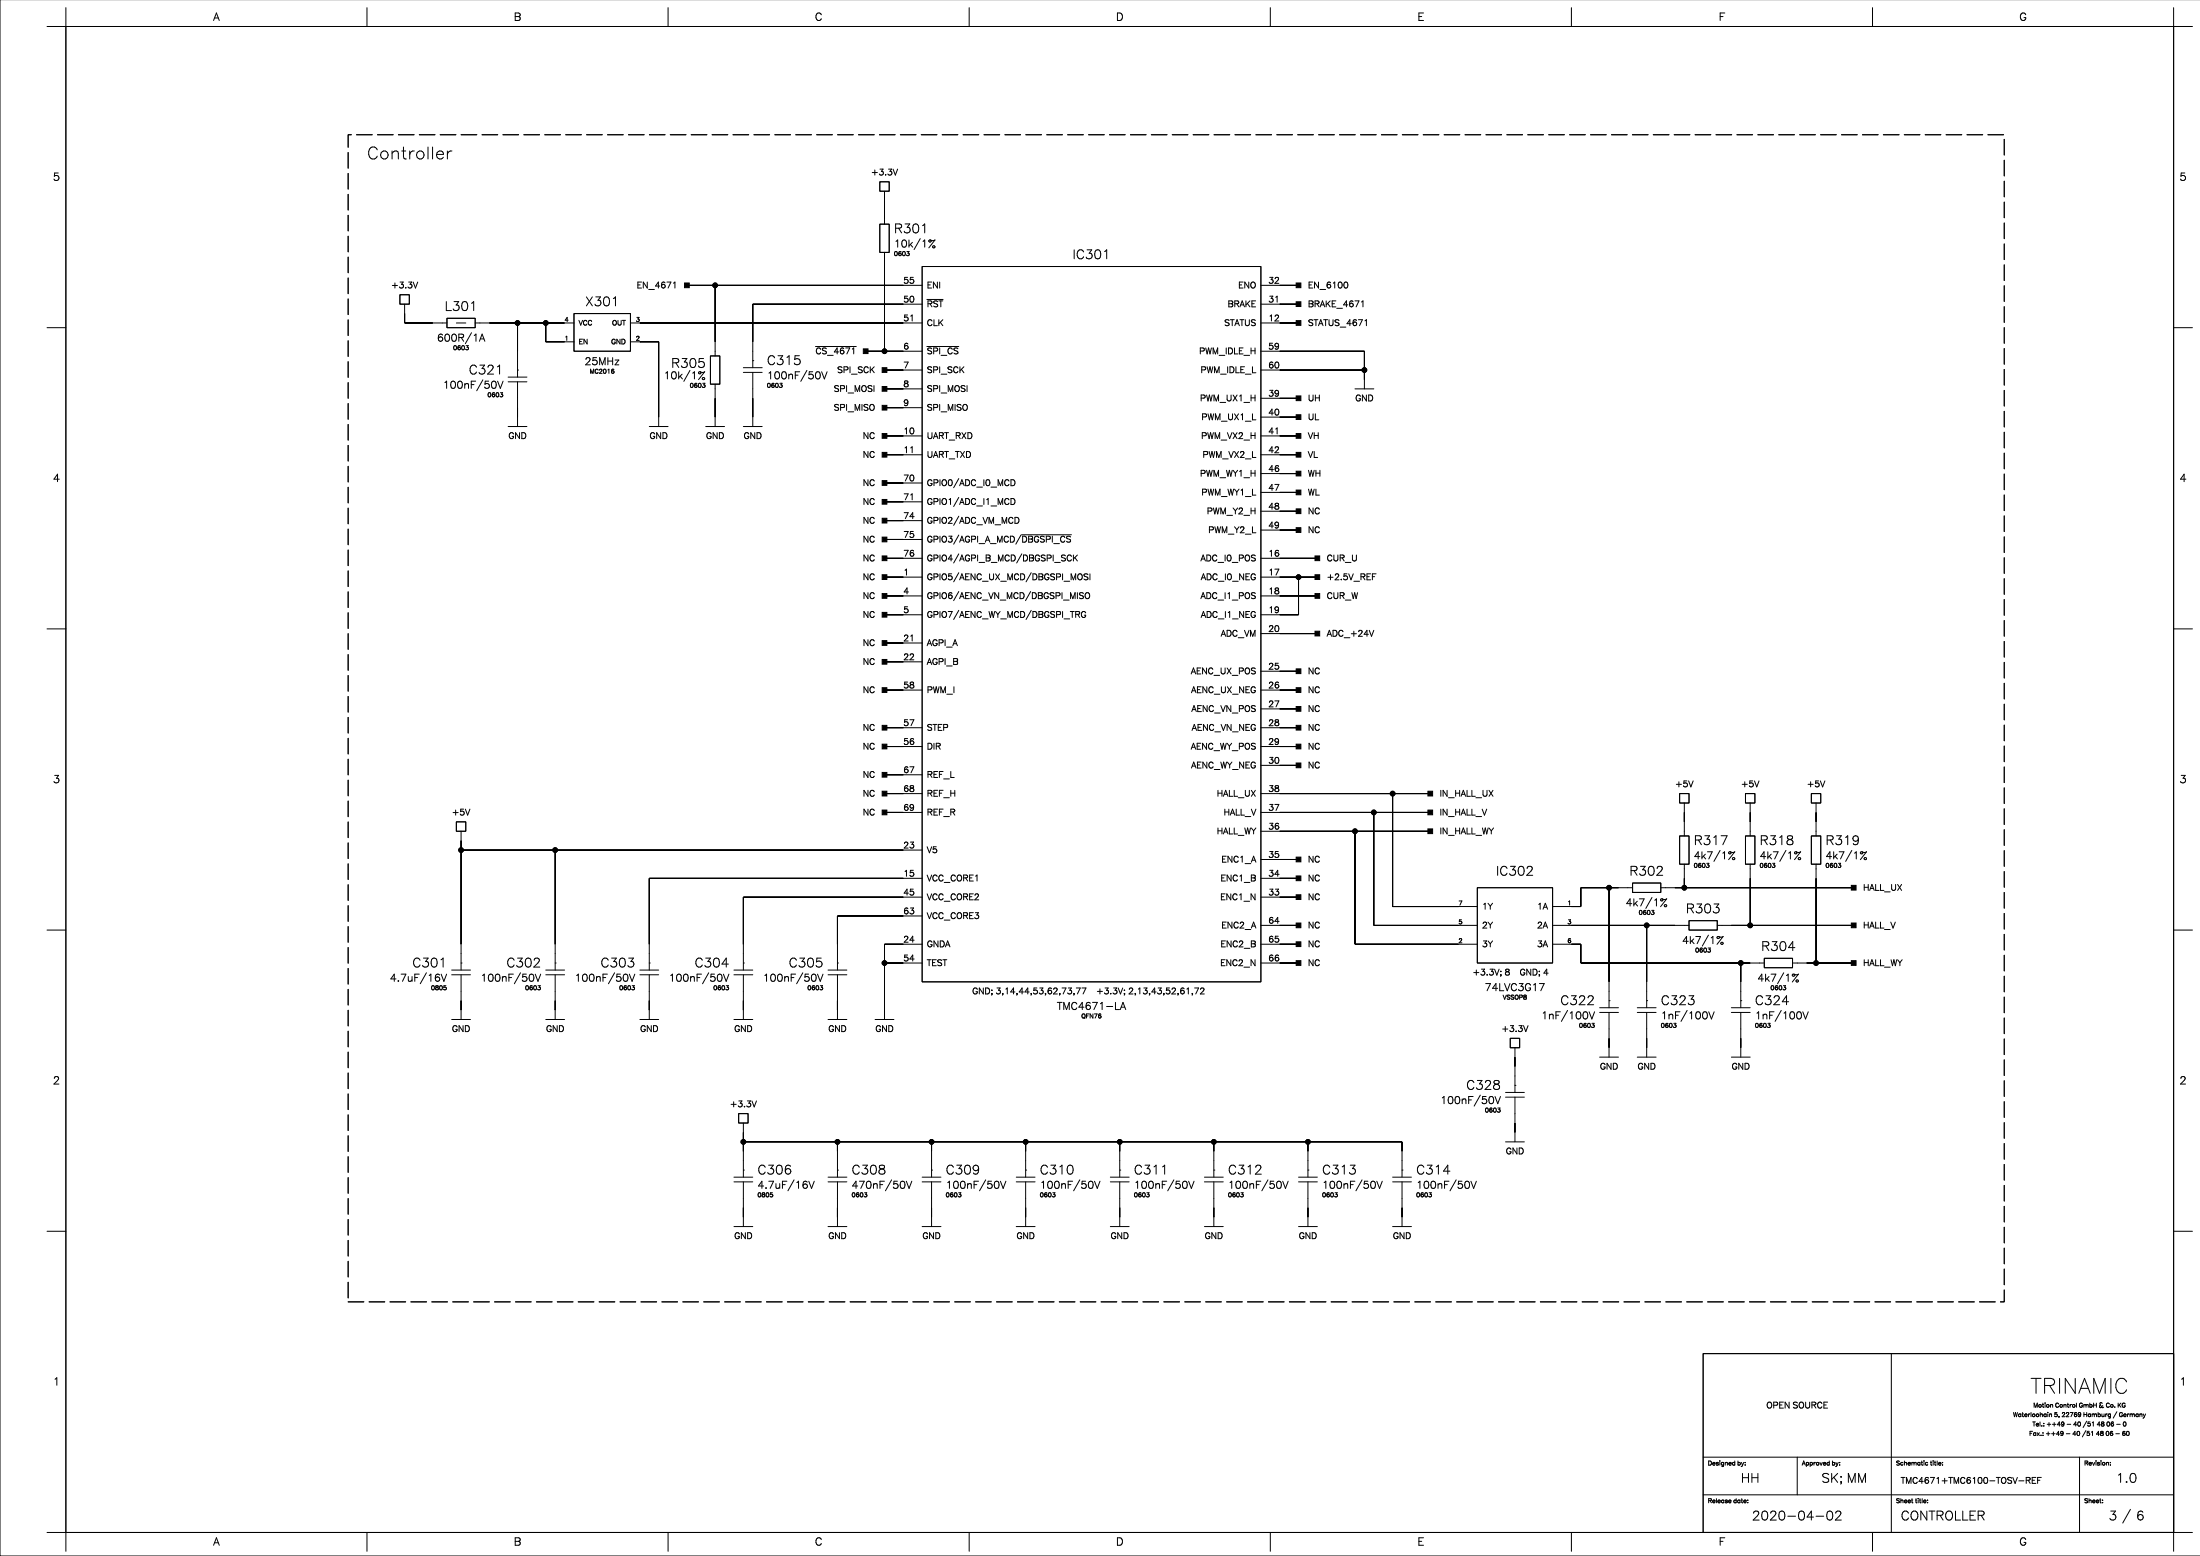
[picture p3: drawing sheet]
<svg xmlns="http://www.w3.org/2000/svg" width="594mm" height="420mm" viewBox="0 0 594 420" stroke-linecap="round" stroke-linejoin="round" font-family="sans-serif">
<g fill="none" stroke="#000" stroke-width=".27">
<path d="M0 -.1v419.9h593.8M17.8 7.1h568.8v406.4h-568.8zM17.8 2.1v5h-5.1M99 2.1v5M180.3 2.1v5M261.6 2.1v5M342.8 2.1v5M424.1 2.1v5M505.3 2.1v5M586.6 2.1v5h5.1M237.4 49.1h2.6v2.5h-2.6zM238.7 51.6v8.9"/>
<path d="M107.9 79.5h2.6v2.6h-2.6zM185.4 77h63.5M193 77v19M237.4 60.5h2.6v7.6h-2.6zM238.7 68.1v26.7M248.4 64.4l-1.7 2.9M248.9 71.9h91.4v193h-91.4zM340.3 77h10.1M12.7 88.4h5.1M109.2 82.1v5h11.4M120.6 85.9h7.6v2.5h-7.6zM123.2 87.1h2.5"/>
<path d="M127.2 89.8l-1.6 2.9M128.2 87.1h26.7M139.7 99.8h.1M139.7 87.1v14.6M147.3 87.1v5.1h7.6M154.9 84.6h15.2v10.2h-15.2zM170.1 87.1h78.8M170.1 92.2h7.7v22.9M186.2 99.9l-1.7 3M191.7 96h2.6v7.6h-2.6zM200.6 99.2h5.1M203.2 97.3h.1"/>
<path d="M217.8 99.9l-1.7 3M220.1 93.5h11M233.6 94.8h15.3M238.7 99.8h10.2M248.9 82.1h-45.7v17.1M250.1 93.5h8.7M250.1 80.8h4.4M340.3 99.8h27.9M340.3 87.1h10.1M340.3 82.1h10.1M340.3 94.8h27.9v10.1M586.6 88.4h5.1"/>
<path d="M130.3 102.5l-1.6 2.9M137.1 115.1h5.1M137.1 103h5.1M137.1 101.7h5.1M139.7 103v12.1M175.2 115.1h5.1M190.5 115.1h5M193 103.6v11.5M200.6 115.1h5.1M200.6 100.5h5.1M203.2 100.5v14.6M238.7 117.6h10.2"/>
<path d="M238.7 104.9h10.2M238.7 110h10.2M340.3 107.5h10.1M340.3 112.5h10.1M340.3 117.6h10.1M365.7 104.9h5.1M238.7 122.7h10.2M238.7 130.3h10.2M238.7 135.4h10.2M340.3 122.7h10.1M340.3 127.8h10.1M340.3 132.9h10.1"/>
<path d="M340.3 137.9h10.1M238.7 140.5h10.2M238.7 150.6h10.2M238.7 145.5h10.2M238.7 155.7h10.2M275.7 144.3h13.4M340.3 143h10.1M340.3 150.6h15.2M340.3 155.7h15.2M350.4 155.7v10.2h-10.1M12.7 169.7h5.1M238.7 173.5h10.2"/>
<path d="M238.7 160.8h10.2M238.7 165.9h10.2M238.7 178.6h10.2M340.3 160.8h15.2M340.3 170.9h15.2M586.6 169.7h5.1M238.7 186.2h10.2M238.7 196.3h10.2M340.3 186.2h10.1M340.3 181.1h10.1M340.3 196.3h10.1M340.3 191.3h10.1"/>
<path d="M238.7 209h10.2M238.7 214.1h10.2M238.7 219.2h10.2M238.7 201.4h10.2M340.3 214.1h45.7M340.3 219.2h45.7M340.3 201.4h10.1M340.3 206.5h10.1M370.8 219.2v30.5h27.9M375.8 214.1v30.5h22.9M453.3 214.1h2.5v2.6h-2.5zM454.6 216.7v8.8"/>
<path d="M471.1 214.1h2.5v2.6h-2.5zM472.3 216.7v8.8M488.8 214.1h2.6v2.6h-2.6zM490.1 216.7v8.8M123.2 221.7h2.5v2.6h-2.5zM124.4 224.3v37.4M124.4 229.3h124.5M149.8 229.3v32.4M248.9 237h-73.7v24.7M340.3 237h10.1M340.3 224.3h45.7M340.3 231.9h10.1"/>
<path d="M365.7 224.3v30.4h33M398.7 239.5h20.3v20.3h-20.3zM434.2 239.5v32.4M440.6 238.2h7.6v2.6h-7.6zM440.6 239.5h-14v5.1h-7.6M448.2 239.5h52.1M453.3 225.5h2.5v7.7h-2.5zM454.6 233.2v6.3M464.2 229.4l-1.7 3M471.1 225.5h2.5v7.7h-2.5zM472.3 233.2v16.5M482 229.4l-1.7 3"/>
<path d="M488.8 225.5h2.6v7.7h-2.6zM490.1 233.2v26.6M499.8 229.4l-1.7 3M12.7 250.9h5.1M124.4 259.8h.1M149.8 259.8h.1M175.2 259.8h.1M200.6 259.8h.1M226 259.8h.1M238.7 259.8h10.2M248.9 254.7h-10.2v20.4M248.9 247.1h-22.9v14.6"/>
<path d="M248.9 242h-48.3v19.7M340.3 259.8h10.1M340.3 254.7h10.1M340.3 249.7h10.1M340.3 242h10.1M419 254.7h7.6v5.1h49.5M419 249.7h36.8M444.4 249.7v22.2M445.8 242.1l-1.6 3M455.8 248.4h7.6v2.5h-7.6zM461.1 252.3l-1.7 3M463.4 249.7h36.9"/>
<path d="M469.8 259.8v12.1M476.1 258.6h7.7v2.5h-7.7zM483.8 259.8h16.5M586.6 250.9h5.1M115.1 262.5l-1.7 2.9M121.9 275.1h5.1M121.9 263h5.1M121.9 261.7h5.1M124.4 263v12.1M140.5 262.5l-1.7 2.9M147.3 275.1h5.1M147.3 263h5.1"/>
<path d="M147.3 261.7h5.1M149.8 263v12.1M165.9 262.5l-1.7 2.9M172.7 275.1h5.1M172.7 263h5.1M172.7 261.7h5.1M175.2 263v12.1M191.3 262.5l-1.7 2.9M198.1 275.1h5.1M198.1 263h5.1M198.1 261.7h5.1M200.6 263v12.1"/>
<path d="M216.7 262.5l-1.7 2.9M223.5 275.1h5M223.5 263h5M223.5 261.7h5M226 263v12.1M236.2 275.1h5M423 272.6l-1.6 3M431.7 273.2h5.1M431.7 271.9h5.1M434.2 270h.1M434.2 273.2v12M441.9 273.2h5"/>
<path d="M441.9 271.9h5M444.4 270h.1M444.4 273.2v12M455.3 272.6l-1.6 3M467.3 273.2h5M467.3 271.9h5M469.8 270h.1M469.8 273.2v12M480.7 272.6l-1.6 3M481.4 262.5l-1.7 2.9M399.5 295.5l-1.7 2.9M406.3 296h5.1"/>
<path d="M406.3 294.7h5.1M407.6 280.1h2.5v2.6h-2.5zM408.8 292.8h.1M408.8 282.7v12M408.8 296v12.1M431.7 285.2h5.1M441.9 285.2h5M467.3 285.2h5M198.1 318.9h5.1M198.1 317.6h5.1M199.3 300.5h2.6v2.5h-2.6zM200.6 315.7h.1"/>
<path d="M200.6 303v14.6M200.6 318.9v12M200.6 308.1h177.8v9.5M214.3 318.3l-1.7 3M223.5 318.9h5M223.5 317.6h5M226 315.7h.1M226 308.1v9.5M226 318.9v12M240.6 318.3l-1.6 3M248.9 318.9h5M248.9 317.6h5"/>
<path d="M251.4 315.7h.1M251.4 308.1v9.5M251.4 318.9v12M266 318.3l-1.6 3M274.3 318.9h5M274.3 317.6h5M276.8 315.7h.1M276.8 308.1v9.5M276.8 318.9v12M291.4 318.3l-1.7 3M299.7 318.9h5M299.7 317.6h5"/>
<path d="M302.2 315.7h.1M302.2 308.1v9.5M302.2 318.9v12M316.8 318.3l-1.7 3M325 318.9h5.1M325 317.6h5.1M327.6 315.7h.1M327.6 308.1v9.5M327.6 318.9v12M342.2 318.3l-1.7 3M350.4 318.9h5.1M350.4 317.6h5.1"/>
<path d="M353 315.7h.1M353 308.1v9.5M353 318.9v12M367.6 318.3l-1.7 3M375.8 318.9h5.1M375.8 317.6h5.1M378.4 315.7h.1M378.4 318.9v12M393 318.3l-1.7 3M406.3 308.1h5.1M12.7 332.2h5.1M198.1 330.9h5.1"/>
<path d="M223.5 330.9h5M248.9 330.9h5M274.3 330.9h5M299.7 330.9h5M325 330.9h5.1M350.4 330.9h5.1M375.8 330.9h5.1M586.6 332.2h5.1M459.6 365.2h127v48.3h-127zM510.4 365.2v48.3M459.6 393.1h127M485 393.1v10.2"/>
<path d="M561.2 393.1v20.4M562.9 386l-.9 1.7M563.2 383.4l-1 1.7M12.7 413.5h5.1v5M99 413.5v5M180.3 413.5v5M261.6 413.5v5M342.8 413.5v5M424.1 413.5v5M459.6 403.3h127M505.3 413.5v5M574.9 407.2l-2 3.7"/>
<path d="M591.7 413.5h-5.1v5"/>
<circle cx="193" cy="77" r=".63"/>
<circle cx="139.7" cy="87.1" r=".63"/>
<circle cx="147.3" cy="87.1" r=".63"/>
<circle cx="238.7" cy="94.8" r=".63"/>
<circle cx="368.2" cy="99.8" r=".63"/>
<circle cx="350.4" cy="155.7" r=".63"/>
<circle cx="370.8" cy="219.2" r=".63"/>
<circle cx="375.8" cy="214.1" r=".63"/>
<circle cx="124.4" cy="229.3" r=".63"/>
<circle cx="149.8" cy="229.3" r=".63"/>
<circle cx="365.7" cy="224.3" r=".63"/>
<circle cx="434.2" cy="239.5" r=".63"/>
<circle cx="454.6" cy="239.5" r=".63"/>
<circle cx="238.7" cy="259.8" r=".63"/>
<circle cx="444.4" cy="249.7" r=".63"/>
<circle cx="469.8" cy="259.8" r=".63"/>
<circle cx="472.3" cy="249.7" r=".63"/>
<circle cx="490.1" cy="259.8" r=".63"/>
<circle cx="200.6" cy="308.1" r=".63"/>
<circle cx="226" cy="308.1" r=".63"/>
<circle cx="251.4" cy="308.1" r=".63"/>
<circle cx="276.8" cy="308.1" r=".63"/>
<circle cx="302.2" cy="308.1" r=".63"/>
<circle cx="327.6" cy="308.1" r=".63"/>
<circle cx="353" cy="308.1" r=".63"/>
</g>
<g fill="#000" stroke="#000" stroke-width=".27">
<path d="M238.7 54.1v2.6z" fill-rule="evenodd"/>
<path d="M184.7 76.3h1.3v1.3h-1.3z" fill-rule="evenodd"/>
<path d="M193 77v15.2z" fill-rule="evenodd"/>
<path d="M185.4 77h7.6z" fill-rule="evenodd"/>
<path d="M238.7 71.9v22.9z" fill-rule="evenodd"/>
<path d="M193 77h50.8z" fill-rule="evenodd"/>
<path d="M349.8 76.3h1.3v1.3h-1.3z" fill-rule="evenodd"/>
<path d="M345.4 77h5z" fill-rule="evenodd"/>
<path d="M109.2 84.6v2.5z" fill-rule="evenodd"/>
<path d="M109.2 87.1h7.6z" fill-rule="evenodd"/>
<path d="M132.1 87.1h7.6z" fill-rule="evenodd"/>
<path d="M139.7 87.1v7.7z" fill-rule="evenodd"/>
<path d="M139.7 87.1h7.6z" fill-rule="evenodd"/>
<path d="M147.3 87.1v5.1z" fill-rule="evenodd"/>
<path d="M147.3 92.2h5.1z" fill-rule="evenodd"/>
<path d="M147.3 87.1h5.1z" fill-rule="evenodd"/>
<path d="M177.8 92.2v20.3z" fill-rule="evenodd"/>
<path d="M172.7 92.2h5.1z" fill-rule="evenodd"/>
<path d="M203.2 82.1v10.1z" fill-rule="evenodd"/>
<path d="M233 94.1h1.3v1.3h-1.3z" fill-rule="evenodd"/>
<path d="M233.6 94.8h5.1z" fill-rule="evenodd"/>
<path d="M238.7 99.8h5.1z" fill-rule="evenodd"/>
<path d="M172.7 87.1h71.1z" fill-rule="evenodd"/>
<path d="M203.2 82.1h40.6z" fill-rule="evenodd"/>
<path d="M238.7 94.8h5.1z" fill-rule="evenodd"/>
<path d="M349.8 86.5h1.3v1.3h-1.3z" fill-rule="evenodd"/>
<path d="M349.8 81.4h1.3v1.3h-1.3z" fill-rule="evenodd"/>
<path d="M345.4 87.1h5z" fill-rule="evenodd"/>
<path d="M345.4 82.1h5z" fill-rule="evenodd"/>
<path d="M368.2 99.8v2.6z" fill-rule="evenodd"/>
<path d="M368.2 94.8v5z" fill-rule="evenodd"/>
<path d="M345.4 94.8h22.8z" fill-rule="evenodd"/>
<path d="M345.4 99.8h22.8z" fill-rule="evenodd"/>
<path d="M139.7 110v2.5z" fill-rule="evenodd"/>
<path d="M193 107.5v5z" fill-rule="evenodd"/>
<path d="M203.2 107.5v5z" fill-rule="evenodd"/>
<path d="M238.1 99.2h1.2v1.3h-1.2z" fill-rule="evenodd"/>
<path d="M238.1 104.3h1.2v1.3h-1.2z" fill-rule="evenodd"/>
<path d="M238.1 109.4h1.2v1.2h-1.2z" fill-rule="evenodd"/>
<path d="M238.1 117h1.2v1.2h-1.2z" fill-rule="evenodd"/>
<path d="M238.7 104.9h5.1z" fill-rule="evenodd"/>
<path d="M238.7 110h5.1z" fill-rule="evenodd"/>
<path d="M238.7 117.6h5.1z" fill-rule="evenodd"/>
<path d="M349.8 106.8h1.3v1.3h-1.3z" fill-rule="evenodd"/>
<path d="M349.8 111.9h1.3v1.3h-1.3z" fill-rule="evenodd"/>
<path d="M349.8 117h1.3v1.2h-1.3z" fill-rule="evenodd"/>
<path d="M345.4 107.5h5z" fill-rule="evenodd"/>
<path d="M345.4 112.5h5z" fill-rule="evenodd"/>
<path d="M345.4 117.6h5z" fill-rule="evenodd"/>
<path d="M238.1 122.1h1.2v1.2h-1.2z" fill-rule="evenodd"/>
<path d="M238.1 129.7h1.2v1.2h-1.2z" fill-rule="evenodd"/>
<path d="M238.1 134.8h1.2v1.2h-1.2z" fill-rule="evenodd"/>
<path d="M238.7 122.7h5.1z" fill-rule="evenodd"/>
<path d="M238.7 130.3h5.1z" fill-rule="evenodd"/>
<path d="M238.7 135.4h5.1z" fill-rule="evenodd"/>
<path d="M349.8 122.1h1.3v1.2h-1.3z" fill-rule="evenodd"/>
<path d="M349.8 127.1h1.3v1.3h-1.3z" fill-rule="evenodd"/>
<path d="M349.8 132.2h1.3v1.3h-1.3z" fill-rule="evenodd"/>
<path d="M349.8 137.3h1.3v1.3h-1.3z" fill-rule="evenodd"/>
<path d="M345.4 122.7h5z" fill-rule="evenodd"/>
<path d="M345.4 127.8h5z" fill-rule="evenodd"/>
<path d="M345.4 132.9h5z" fill-rule="evenodd"/>
<path d="M345.4 137.9h5z" fill-rule="evenodd"/>
<path d="M238.1 139.8h1.2v1.3h-1.2z" fill-rule="evenodd"/>
<path d="M238.1 155.1h1.2v1.2h-1.2z" fill-rule="evenodd"/>
<path d="M238.1 150h1.2v1.3h-1.2z" fill-rule="evenodd"/>
<path d="M238.1 144.9h1.2v1.3h-1.2z" fill-rule="evenodd"/>
<path d="M238.7 140.5h5.1z" fill-rule="evenodd"/>
<path d="M238.7 155.7h5.1z" fill-rule="evenodd"/>
<path d="M238.7 150.6h5.1z" fill-rule="evenodd"/>
<path d="M238.7 145.5h5.1z" fill-rule="evenodd"/>
<path d="M349.8 142.4h1.3v1.2h-1.3z" fill-rule="evenodd"/>
<path d="M345.4 143h5z" fill-rule="evenodd"/>
<path d="M345.4 155.7h5z" fill-rule="evenodd"/>
<path d="M350.4 155.7v10.2z" fill-rule="evenodd"/>
<path d="M354.9 150h1.3v1.3h-1.3z" fill-rule="evenodd"/>
<path d="M354.9 155.1h1.3v1.2h-1.3z" fill-rule="evenodd"/>
<path d="M345.4 150.6h10.1z" fill-rule="evenodd"/>
<path d="M350.4 155.7h5.1z" fill-rule="evenodd"/>
<path d="M238.1 172.8h1.2v1.3h-1.2z" fill-rule="evenodd"/>
<path d="M238.1 165.2h1.2v1.3h-1.2z" fill-rule="evenodd"/>
<path d="M238.1 160.1h1.2v1.3h-1.2z" fill-rule="evenodd"/>
<path d="M238.1 177.9h1.2v1.3h-1.2z" fill-rule="evenodd"/>
<path d="M238.7 173.5h5.1z" fill-rule="evenodd"/>
<path d="M238.7 165.9h5.1z" fill-rule="evenodd"/>
<path d="M238.7 160.8h5.1z" fill-rule="evenodd"/>
<path d="M238.7 178.6h5.1z" fill-rule="evenodd"/>
<path d="M345.4 165.9h5z" fill-rule="evenodd"/>
<path d="M354.9 160.1h1.3v1.3h-1.3z" fill-rule="evenodd"/>
<path d="M354.9 170.3h1.3v1.3h-1.3z" fill-rule="evenodd"/>
<path d="M345.4 160.8h10.1z" fill-rule="evenodd"/>
<path d="M345.4 170.9h10.1z" fill-rule="evenodd"/>
<path d="M238.1 185.5h1.2v1.3h-1.2z" fill-rule="evenodd"/>
<path d="M238.1 195.7h1.2v1.3h-1.2z" fill-rule="evenodd"/>
<path d="M238.7 186.2h5.1z" fill-rule="evenodd"/>
<path d="M238.7 196.3h5.1z" fill-rule="evenodd"/>
<path d="M349.8 180.5h1.3v1.2h-1.3z" fill-rule="evenodd"/>
<path d="M349.8 190.6h1.3v1.3h-1.3z" fill-rule="evenodd"/>
<path d="M349.8 185.5h1.3v1.3h-1.3z" fill-rule="evenodd"/>
<path d="M349.8 195.7h1.3v1.3h-1.3z" fill-rule="evenodd"/>
<path d="M345.4 181.1h5z" fill-rule="evenodd"/>
<path d="M345.4 191.3h5z" fill-rule="evenodd"/>
<path d="M345.4 186.2h5z" fill-rule="evenodd"/>
<path d="M345.4 196.3h5z" fill-rule="evenodd"/>
<path d="M238.1 208.4h1.2v1.3h-1.2z" fill-rule="evenodd"/>
<path d="M238.1 213.5h1.2v1.2h-1.2z" fill-rule="evenodd"/>
<path d="M238.1 218.6h1.2v1.2h-1.2z" fill-rule="evenodd"/>
<path d="M238.1 200.8h1.2v1.3h-1.2z" fill-rule="evenodd"/>
<path d="M238.7 209h5.1z" fill-rule="evenodd"/>
<path d="M238.7 214.1h5.1z" fill-rule="evenodd"/>
<path d="M238.7 219.2h5.1z" fill-rule="evenodd"/>
<path d="M238.7 201.4h5.1z" fill-rule="evenodd"/>
<path d="M349.8 200.8h1.3v1.3h-1.3z" fill-rule="evenodd"/>
<path d="M349.8 205.9h1.3v1.2h-1.3z" fill-rule="evenodd"/>
<path d="M345.4 201.4h5z" fill-rule="evenodd"/>
<path d="M345.4 206.5h5z" fill-rule="evenodd"/>
<path d="M370.8 219.2v30.5z" fill-rule="evenodd"/>
<path d="M345.4 219.2h25.4z" fill-rule="evenodd"/>
<path d="M375.8 214.1v30.5z" fill-rule="evenodd"/>
<path d="M345.4 214.1h30.4z" fill-rule="evenodd"/>
<path d="M385.4 213.5h1.2v1.2h-1.2z" fill-rule="evenodd"/>
<path d="M385.4 218.6h1.2v1.2h-1.2z" fill-rule="evenodd"/>
<path d="M375.8 214.1h10.2z" fill-rule="evenodd"/>
<path d="M370.8 219.2h15.2z" fill-rule="evenodd"/>
<path d="M454.6 219.2v2.5z" fill-rule="evenodd"/>
<path d="M472.3 219.2v2.5z" fill-rule="evenodd"/>
<path d="M490.1 219.2v2.5z" fill-rule="evenodd"/>
<path d="M124.4 226.8v2.5z" fill-rule="evenodd"/>
<path d="M124.4 229.3v25.4z" fill-rule="evenodd"/>
<path d="M124.4 229.3h25.4z" fill-rule="evenodd"/>
<path d="M149.8 229.3v25.4z" fill-rule="evenodd"/>
<path d="M175.2 237v17.7z" fill-rule="evenodd"/>
<path d="M149.8 229.3h94z" fill-rule="evenodd"/>
<path d="M175.2 237h68.6z" fill-rule="evenodd"/>
<path d="M349.8 231.3h1.3v1.2h-1.3z" fill-rule="evenodd"/>
<path d="M349.8 236.3h1.3v1.3h-1.3z" fill-rule="evenodd"/>
<path d="M345.4 231.9h5z" fill-rule="evenodd"/>
<path d="M345.4 237h5z" fill-rule="evenodd"/>
<path d="M365.7 224.3v30.4z" fill-rule="evenodd"/>
<path d="M345.4 224.3h20.3z" fill-rule="evenodd"/>
<path d="M385.4 223.6h1.2v1.3h-1.2z" fill-rule="evenodd"/>
<path d="M365.7 224.3h20.3z" fill-rule="evenodd"/>
<path d="M426.6 239.5v5.1z" fill-rule="evenodd"/>
<path d="M426.6 239.5h7.6z" fill-rule="evenodd"/>
<path d="M434.2 239.5v25.4z" fill-rule="evenodd"/>
<path d="M434.2 239.5h2.6z" fill-rule="evenodd"/>
<path d="M452 239.5h2.6z" fill-rule="evenodd"/>
<path d="M454.6 237v2.5z" fill-rule="evenodd"/>
<path d="M472.3 237v12.7z" fill-rule="evenodd"/>
<path d="M490.1 237v22.8z" fill-rule="evenodd"/>
<path d="M454.6 239.5h45.7z" fill-rule="evenodd"/>
<path d="M200.6 242v12.7z" fill-rule="evenodd"/>
<path d="M226 247.1v7.6z" fill-rule="evenodd"/>
<path d="M238.7 254.7v5.1z" fill-rule="evenodd"/>
<path d="M238.7 259.8v12.7z" fill-rule="evenodd"/>
<path d="M238.7 259.8h5.1z" fill-rule="evenodd"/>
<path d="M238.7 254.7h5.1z" fill-rule="evenodd"/>
<path d="M226 247.1h17.8z" fill-rule="evenodd"/>
<path d="M200.6 242h43.2z" fill-rule="evenodd"/>
<path d="M349.8 254.1h1.3v1.3h-1.3z" fill-rule="evenodd"/>
<path d="M349.8 249h1.3v1.3h-1.3z" fill-rule="evenodd"/>
<path d="M349.8 241.4h1.3v1.3h-1.3z" fill-rule="evenodd"/>
<path d="M345.4 259.8h5z" fill-rule="evenodd"/>
<path d="M345.4 254.7h5z" fill-rule="evenodd"/>
<path d="M345.4 249.7h5z" fill-rule="evenodd"/>
<path d="M345.4 242h5z" fill-rule="evenodd"/>
<path d="M375.8 244.6h17.8z" fill-rule="evenodd"/>
<path d="M370.8 249.7h22.8z" fill-rule="evenodd"/>
<path d="M365.7 254.7h27.9z" fill-rule="evenodd"/>
<path d="M424.1 244.6h2.5z" fill-rule="evenodd"/>
<path d="M424.1 254.7h2.5z" fill-rule="evenodd"/>
<path d="M426.6 254.7v5.1z" fill-rule="evenodd"/>
<path d="M424.1 249.7h20.3z" fill-rule="evenodd"/>
<path d="M444.4 249.7v15.2z" fill-rule="evenodd"/>
<path d="M444.4 249.7h7.6z" fill-rule="evenodd"/>
<path d="M469.8 259.8v5.1z" fill-rule="evenodd"/>
<path d="M426.6 259.8h43.2z" fill-rule="evenodd"/>
<path d="M467.3 249.7h5z" fill-rule="evenodd"/>
<path d="M469.8 259.8h2.5z" fill-rule="evenodd"/>
<path d="M487.6 259.8h2.5z" fill-rule="evenodd"/>
<path d="M499.6 238.9h1.3v1.2h-1.3z" fill-rule="evenodd"/>
<path d="M499.6 249h1.3v1.3h-1.3z" fill-rule="evenodd"/>
<path d="M472.3 249.7h28z" fill-rule="evenodd"/>
<path d="M490.1 259.8h10.2z" fill-rule="evenodd"/>
<path d="M124.4 270v2.5z" fill-rule="evenodd"/>
<path d="M149.8 270v2.5z" fill-rule="evenodd"/>
<path d="M175.2 270v2.5z" fill-rule="evenodd"/>
<path d="M200.6 270v2.5z" fill-rule="evenodd"/>
<path d="M226 270v2.5z" fill-rule="evenodd"/>
<path d="M349.8 259.2h1.3v1.3h-1.3z" fill-rule="evenodd"/>
<path d="M499.6 259.2h1.3v1.3h-1.3z" fill-rule="evenodd"/>
<path d="M408.8 285.2v2.6z" fill-rule="evenodd"/>
<path d="M434.2 280.1v2.6z" fill-rule="evenodd"/>
<path d="M444.4 280.1v2.6z" fill-rule="evenodd"/>
<path d="M469.8 280.1v2.6z" fill-rule="evenodd"/>
<path d="M200.6 308.1v2.5z" fill-rule="evenodd"/>
<path d="M200.6 305.5v2.6z" fill-rule="evenodd"/>
<path d="M226 308.1v2.5z" fill-rule="evenodd"/>
<path d="M200.6 308.1h25.4z" fill-rule="evenodd"/>
<path d="M226 308.1h25.4z" fill-rule="evenodd"/>
<path d="M251.4 308.1v2.5z" fill-rule="evenodd"/>
<path d="M276.8 308.1v2.5z" fill-rule="evenodd"/>
<path d="M251.4 308.1h25.4z" fill-rule="evenodd"/>
<path d="M302.2 308.1v2.5z" fill-rule="evenodd"/>
<path d="M276.8 308.1h25.4z" fill-rule="evenodd"/>
<path d="M327.6 308.1v2.5z" fill-rule="evenodd"/>
<path d="M302.2 308.1h25.4z" fill-rule="evenodd"/>
<path d="M353 308.1v2.5z" fill-rule="evenodd"/>
<path d="M327.6 308.1h25.4z" fill-rule="evenodd"/>
<path d="M378.4 308.1v2.5z" fill-rule="evenodd"/>
<path d="M353 308.1h25.4z" fill-rule="evenodd"/>
<path d="M408.8 303v2.5z" fill-rule="evenodd"/>
<path d="M200.6 325.8v2.6z" fill-rule="evenodd"/>
<path d="M226 325.8v2.6z" fill-rule="evenodd"/>
<path d="M251.4 325.8v2.6z" fill-rule="evenodd"/>
<path d="M276.8 325.8v2.6z" fill-rule="evenodd"/>
<path d="M302.2 325.8v2.6z" fill-rule="evenodd"/>
<path d="M327.6 325.8v2.6z" fill-rule="evenodd"/>
<path d="M353 325.8v2.6z" fill-rule="evenodd"/>
<path d="M378.4 325.8v2.6z" fill-rule="evenodd"/>
<circle cx="193" cy="77" r=".63"/>
<circle cx="139.7" cy="87.1" r=".63"/>
<circle cx="147.3" cy="87.1" r=".63"/>
<circle cx="238.7" cy="94.8" r=".63"/>
<circle cx="368.2" cy="99.8" r=".63"/>
<circle cx="350.4" cy="155.7" r=".63"/>
<circle cx="370.8" cy="219.2" r=".63"/>
<circle cx="375.8" cy="214.1" r=".63"/>
<circle cx="124.4" cy="229.3" r=".63"/>
<circle cx="149.8" cy="229.3" r=".63"/>
<circle cx="365.7" cy="224.3" r=".63"/>
<circle cx="434.2" cy="239.5" r=".63"/>
<circle cx="454.6" cy="239.5" r=".63"/>
<circle cx="238.7" cy="259.8" r=".63"/>
<circle cx="444.4" cy="249.7" r=".63"/>
<circle cx="469.8" cy="259.8" r=".63"/>
<circle cx="472.3" cy="249.7" r=".63"/>
<circle cx="490.1" cy="259.8" r=".63"/>
<circle cx="200.6" cy="308.1" r=".63"/>
<circle cx="226" cy="308.1" r=".63"/>
<circle cx="251.4" cy="308.1" r=".63"/>
<circle cx="276.8" cy="308.1" r=".63"/>
<circle cx="302.2" cy="308.1" r=".63"/>
<circle cx="327.6" cy="308.1" r=".63"/>
<circle cx="353" cy="308.1" r=".63"/>
</g>
<path d="M94 36.4h446.9v314.8h-446.9z" fill="none" stroke="#000" stroke-width=".27" stroke-dasharray="4.2 1.4"/>
<g font-size="6">
<text x="547.9" y="374.9">T</text>
<text x="551" y="374.9">RI</text>
<text x="556.6" y="374.9">N</text>
<text x="560.8" y="374.9">AM</text>
<text x="568.9" y="374.9">I</text>
<text x="570.4" y="374.9">C</text>
</g>
<g font-size="4.9">
<text x="99" y="42">Cont</text>
<text x="110" y="42">rol</text>
<text x="116.1" y="42">l</text>
<text x="117.4" y="42">er</text>
</g>
<g font-size="3.5">
<text x="241.2" y="62.2">R301</text>
<text x="289.4" y="69.2">I</text>
<text x="290.4" y="69.2">C301</text>
<text x="120" y="83.1">L301</text>
<text x="157.9" y="81.9">X301</text>
<text x="126.5" y="100.3">C321</text>
<text x="181.1" y="98.5">R305</text>
<text x="207" y="97.7">C31</text>
<text x="214" y="97.7">5</text>
<text x="457.1" y="227.3">R31</text>
<text x="464.1" y="227.3">7</text>
<text x="474.9" y="227.3">R31</text>
<text x="481.9" y="227.3">8</text>
<text x="492.6" y="227.3">R31</text>
<text x="499.7" y="227.3">9</text>
<text x="403.7" y="235.5">I</text>
<text x="404.6" y="235.5">C302</text>
<text x="439.7" y="235.5">R302</text>
<text x="455" y="245.7">R303</text>
<text x="475.3" y="255.8">R304</text>
<text x="111.3" y="260.3">C301</text>
<text x="136.7" y="260.3">C302</text>
<text x="162.1" y="260.3">C303</text>
<text x="187.5" y="260.3">C304</text>
<text x="212.8" y="260.3">C305</text>
<text x="421.1" y="270.4">C322</text>
<text x="448.2" y="270.4">C323</text>
<text x="473.6" y="270.4">C324</text>
<text x="395.7" y="293.3">C328</text>
<text x="204.4" y="316.1">C306</text>
<text x="229.8" y="316.1">C308</text>
<text x="255.2" y="316.1">C309</text>
<text x="280.6" y="316.1">C31</text>
<text x="287.6" y="316.1">0</text>
<text x="306" y="316.1">C31</text>
<text x="313" y="316.1">1</text>
<text x="331.4" y="316.1">C31</text>
<text x="338.4" y="316.1">2</text>
<text x="356.8" y="316.1">C31</text>
<text x="363.8" y="316.1">3</text>
<text x="382.2" y="316.1">C31</text>
<text x="389.2" y="316.1">4</text>
<text x="469.8" y="399.3">H</text>
<text x="472.3" y="399.3">H</text>
<text x="491.6" y="399.3">SK; M</text>
<text x="501.1" y="399.3">M</text>
<text x="571" y="399.3">1</text>
<text x="573.3" y="399.3">.0</text>
<text x="472.8" y="409.5">2020-04</text>
<text x="489.6" y="409.5">-02</text>
<text x="513" y="409.5">CON</text>
<text x="520.5" y="409.5">T</text>
<text x="522.3" y="409.5">ROLLER</text>
<text x="569.1" y="409.5">3 / 6</text>
</g>
<g font-size="2.8">
<text x="57.5" y="5">A</text>
<text x="138.7" y="5">B</text>
<text x="219.9" y="5">C</text>
<text x="301.2" y="5">D</text>
<text x="382.5" y="5">E</text>
<text x="463.8" y="5">F</text>
<text x="545" y="5">G</text>
<text x="14.3" y="48.2">5</text>
<text x="588.2" y="48.2">5</text>
<text x="241.2" y="66.1">10k/1%</text>
<text x="117.9" y="91.5">600R/1A</text>
<text x="157.8" y="97.9">25MHz</text>
<text x="179.1" y="101.7">10k/1%</text>
<text x="207" y="101.7">100nF/50V</text>
<text x="119.5" y="104.2">100nF/50V</text>
<text x="14.3" y="129.4">4</text>
<text x="588.2" y="129.4">4</text>
<text x="14.3" y="210.7">3</text>
<text x="588.2" y="210.7">3</text>
<text x="457.1" y="231.2">4k7/1%</text>
<text x="474.9" y="231.2">4k7/1%</text>
<text x="492.6" y="231.2">4k7/1%</text>
<text x="438.7" y="243.9">4k7/1%</text>
<text x="454" y="254">4k7/1%</text>
<text x="105.2" y="264.2">4.7uF/16V</text>
<text x="129.7" y="264.2">100nF/50V</text>
<text x="155.1" y="264.2">100nF/50V</text>
<text x="180.5" y="264.2">100nF/50V</text>
<text x="205.9" y="264.2">100nF/50V</text>
<text x="400.7" y="266.7">74LVC3G17</text>
<text x="474.3" y="264.2">4k7/1%</text>
<text x="285.2" y="271.8">TMC4671-LA</text>
<text x="415.9" y="274.4">1nF/100V</text>
<text x="448.2" y="274.4">1nF/100V</text>
<text x="473.6" y="274.4">1nF/100V</text>
<text x="14.3" y="291.9">2</text>
<text x="588.2" y="291.9">2</text>
<text x="388.7" y="297.2">100nF/50V</text>
<text x="204.4" y="320.1">4.7uF/16V</text>
<text x="229.8" y="320.1">470nF/50V</text>
<text x="255.2" y="320.1">100nF/50V</text>
<text x="280.6" y="320.1">100nF/50V</text>
<text x="306" y="320.1">100nF/50V</text>
<text x="331.4" y="320.1">100nF/50V</text>
<text x="356.8" y="320.1">100nF/50V</text>
<text x="382.2" y="320.1">100nF/50V</text>
<text x="14.3" y="373.2">1</text>
<text x="588.2" y="373.2">1</text>
<text x="57.5" y="416.4">A</text>
<text x="138.7" y="416.4">B</text>
<text x="219.9" y="416.4">C</text>
<text x="301.2" y="416.4">D</text>
<text x="382.5" y="416.4">E</text>
<text x="463.8" y="416.4">F</text>
<text x="545" y="416.4">G</text>
</g>
<g font-size="2.5">
<text x="235.1" y="46.7">+3.3V</text>
<text x="105.6" y="77.2">+3.3V</text>
<text x="171.8" y="77.2">EN_4671</text>
<text x="243.8" y="75.9">55</text>
<text x="250.1" y="77.2">ENI</text>
<text x="334.2" y="77.2">ENO</text>
<text x="342.3" y="75.9">32</text>
<text x="353" y="77.2">EN_6100</text>
<text x="243.8" y="81">50</text>
<text x="250.1" y="82.3">RST</text>
<text x="331.3" y="82.3">BRAKE</text>
<text x="342.3" y="81">31</text>
<text x="353" y="82.3">BRAKE_4671</text>
<text x="243.8" y="86.1">51</text>
<text x="250.1" y="87.3">CLK</text>
<text x="330.4" y="87.3">STATUS</text>
<text x="342.3" y="86.1">12</text>
<text x="353" y="87.3">STATUS_4671</text>
<text x="220.1" y="95">CS_4671</text>
<text x="243.8" y="93.7">6</text>
<text x="250.1" y="95">SPI_CS</text>
<text x="323.6" y="95">PWM_IDLE_H</text>
<text x="342.3" y="93.7">59</text>
<text x="225.9" y="100">SPI_SCK</text>
<text x="243.8" y="98.8">7</text>
<text x="250.1" y="100">SPI_SCK</text>
<text x="324" y="100">PWM_IDLE_L</text>
<text x="342.3" y="98.8">60</text>
<text x="225" y="105.1">SPI_MOSI</text>
<text x="243.8" y="103.8">8</text>
<text x="250.1" y="105.1">SPI_MOSI</text>
<text x="323.9" y="107.6">PWM_UX1_H</text>
<text x="342.3" y="106.4">39</text>
<text x="353" y="107.6">UH</text>
<text x="365.8" y="107.6">GND</text>
<text x="225" y="110.2">SPI_MISO</text>
<text x="243.8" y="108.9">9</text>
<text x="250.1" y="110.2">SPI_MISO</text>
<text x="324.2" y="112.7">PWM_UX1_L</text>
<text x="342.3" y="111.5">40</text>
<text x="353" y="112.7">UL</text>
<text x="137.2" y="117.8">GND</text>
<text x="175.3" y="117.8">GND</text>
<text x="190.5" y="117.8">GND</text>
<text x="200.7" y="117.8">GND</text>
<text x="232.9" y="117.8">NC</text>
<text x="243.8" y="116.5">10</text>
<text x="250.1" y="117.8">UART_RXD</text>
<text x="324.2" y="117.8">PWM_VX2_H</text>
<text x="342.3" y="116.5">41</text>
<text x="353" y="117.8">VH</text>
<text x="232.9" y="122.9">NC</text>
<text x="243.8" y="121.6">11</text>
<text x="250.1" y="122.9">UART_TXD</text>
<text x="324.5" y="122.9">PWM_VX2_L</text>
<text x="342.3" y="121.6">42</text>
<text x="353" y="122.9">VL</text>
<text x="232.9" y="130.5">NC</text>
<text x="243.8" y="129.2">70</text>
<text x="250.1" y="130.5">GPIO0/ADC_I0_MCD</text>
<text x="323.9" y="128">PWM_WY1_H</text>
<text x="342.3" y="131.8">47</text>
<text x="342.3" y="126.7">46</text>
<text x="353" y="128">WH</text>
<text x="232.9" y="135.6">NC</text>
<text x="243.8" y="134.3">71</text>
<text x="250.1" y="135.6">GPIO1/ADC_I1_MCD</text>
<text x="324.2" y="133">PWM_WY1_L</text>
<text x="342.3" y="136.9">48</text>
<text x="353" y="133">WL</text>
<text x="232.9" y="140.7">NC</text>
<text x="243.8" y="139.4">74</text>
<text x="250.1" y="140.7">GPIO2/ADC_VM_MCD</text>
<text x="325.7" y="138.1">PWM_Y2_H</text>
<text x="326.1" y="143.2">PWM_Y2_L</text>
<text x="342.3" y="141.9">49</text>
<text x="353" y="138.1">NC</text>
<text x="353" y="143.2">NC</text>
<text x="232.9" y="145.7">NC</text>
<text x="243.8" y="149.5">76</text>
<text x="243.8" y="144.5">75</text>
<text x="250.1" y="145.7">GPIO3/AGPI_A_MCD/DBGSPI_CS</text>
<text x="342.3" y="149.5">16</text>
<text x="232.9" y="155.9">NC</text>
<text x="232.9" y="150.8">NC</text>
<text x="243.8" y="154.6">1</text>
<text x="250.1" y="150.8">GPIO4/AGPI_B_MCD/DBGSPI_SCK</text>
<text x="250.1" y="155.9">GPIO5/AENC_UX_MCD/DBGSPI_MOSI</text>
<text x="324" y="150.8">ADC_I0_POS</text>
<text x="324.1" y="155.9">ADC_I0_NEG</text>
<text x="342.3" y="154.6">17</text>
<text x="358.1" y="155.9">+2.5V_REF</text>
<text x="358.1" y="150.8">CUR_U</text>
<text x="232.9" y="161">NC</text>
<text x="243.8" y="159.7">4</text>
<text x="250.1" y="161">GPIO6/AENC_VN_MCD/DBGSPI_MISO</text>
<text x="324" y="161">ADC_I1_POS</text>
<text x="342.3" y="159.7">18</text>
<text x="358.1" y="161">CUR_W</text>
<text x="232.9" y="166.1">NC</text>
<text x="243.8" y="164.8">5</text>
<text x="250.1" y="166.1">GPIO7/AENC_WY_MCD/DBGSPI_TRG</text>
<text x="324.1" y="166.1">ADC_I1_NEG</text>
<text x="342.3" y="164.8">19</text>
<text x="232.9" y="173.7">NC</text>
<text x="243.8" y="172.4">21</text>
<text x="250.1" y="173.7">AGPI_A</text>
<text x="329.5" y="171.1">ADC_VM</text>
<text x="342.3" y="169.9">20</text>
<text x="358.1" y="171.1">ADC_+24V</text>
<text x="232.9" y="178.8">NC</text>
<text x="243.8" y="177.5">22</text>
<text x="250.1" y="178.8">AGPI_B</text>
<text x="243.8" y="185.1">58</text>
<text x="321.4" y="181.3">AENC_UX_POS</text>
<text x="342.3" y="185.1">26</text>
<text x="342.3" y="180">25</text>
<text x="353" y="181.3">NC</text>
<text x="232.9" y="186.4">NC</text>
<text x="250.1" y="186.4">PWM_I</text>
<text x="321.5" y="186.4">AENC_UX_NEG</text>
<text x="321.5" y="191.4">AENC_VN_POS</text>
<text x="342.3" y="190.2">27</text>
<text x="353" y="191.4">NC</text>
<text x="353" y="186.4">NC</text>
<text x="232.9" y="196.5">NC</text>
<text x="243.8" y="195.3">57</text>
<text x="250.1" y="196.5">STEP</text>
<text x="321.6" y="196.5">AENC_VN_NEG</text>
<text x="342.3" y="195.3">28</text>
<text x="353" y="196.5">NC</text>
<text x="232.9" y="201.6">NC</text>
<text x="243.8" y="200.3">56</text>
<text x="250.1" y="201.6">DIR</text>
<text x="321.4" y="201.6">AENC_WY_POS</text>
<text x="342.3" y="200.3">29</text>
<text x="353" y="201.6">NC</text>
<text x="232.9" y="209.2">NC</text>
<text x="243.8" y="208">67</text>
<text x="250.1" y="209.2">REF_L</text>
<text x="321.5" y="206.7">AENC_WY_NEG</text>
<text x="342.3" y="205.4">30</text>
<text x="353" y="206.7">NC</text>
<text x="232.9" y="214.3">NC</text>
<text x="243.8" y="213">68</text>
<text x="250.1" y="214.3">REF_H</text>
<text x="328.4" y="214.3">HALL_UX</text>
<text x="342.3" y="213">38</text>
<text x="388.5" y="214.3">IN_HALL_UX</text>
<text x="452.1" y="211.8">+5V</text>
<text x="469.9" y="211.8">+5V</text>
<text x="487.6" y="211.8">+5V</text>
<text x="122" y="219.4">+5V</text>
<text x="232.9" y="219.4">NC</text>
<text x="243.8" y="218.1">69</text>
<text x="250.1" y="219.4">REF_R</text>
<text x="330.2" y="219.4">HALL_V</text>
<text x="342.3" y="218.1">37</text>
<text x="388.5" y="219.4">IN_HALL_V</text>
<text x="328.4" y="224.5">HALL_WY</text>
<text x="342.3" y="223.2">36</text>
<text x="388.5" y="224.5">IN_HALL_WY</text>
<text x="243.8" y="228.3">23</text>
<text x="250.1" y="229.5">V5</text>
<text x="329.6" y="232.1">ENC1_A</text>
<text x="342.3" y="230.8">35</text>
<text x="353" y="232.1">NC</text>
<text x="243.8" y="235.9">15</text>
<text x="250.1" y="237.2">VCC_CORE1</text>
<text x="329.4" y="237.2">ENC1_B</text>
<text x="342.3" y="235.9">34</text>
<text x="353" y="237.2">NC</text>
<text x="502.8" y="239.7">HALL_UX</text>
<text x="243.8" y="241">45</text>
<text x="250.1" y="242.2">VCC_CORE2</text>
<text x="329.3" y="242.2">ENC1_N</text>
<text x="342.3" y="241">33</text>
<text x="353" y="242.2">NC</text>
<text x="400" y="244.8">1Y</text>
<text x="414.8" y="244.8">1A</text>
<text x="243.8" y="246">63</text>
<text x="250.1" y="247.3">VCC_CORE3</text>
<text x="329.6" y="249.9">ENC2_A</text>
<text x="342.3" y="248.6">64</text>
<text x="353" y="249.9">NC</text>
<text x="400" y="249.9">2Y</text>
<text x="414.8" y="249.9">2A</text>
<text x="502.8" y="249.9">HALL_V</text>
<text x="243.8" y="253.7">24</text>
<text x="250.1" y="254.9">GNDA</text>
<text x="329.4" y="254.9">ENC2_B</text>
<text x="342.3" y="253.7">65</text>
<text x="353" y="254.9">NC</text>
<text x="400" y="254.9">3Y</text>
<text x="414.8" y="254.9">3A</text>
<text x="243.8" y="258.7">54</text>
<text x="250.1" y="260">TEST</text>
<text x="329.3" y="260">ENC2_N</text>
<text x="342.3" y="258.7">66</text>
<text x="353" y="260">NC</text>
<text x="397.4" y="262.6">+3.3V; 8</text>
<text x="410.1" y="262.6">GND; 4</text>
<text x="502.8" y="260">HALL_WY</text>
<text x="262.4" y="267.6">GND; 3,14,44,53,62,73,77</text>
<text x="295.8" y="267.6">+3.3V; 2,13,43,52,61,72</text>
<text x="122" y="277.8">GND</text>
<text x="147.4" y="277.8">GND</text>
<text x="172.8" y="277.8">GND</text>
<text x="198.2" y="277.8">GND</text>
<text x="223.5" y="277.8">GND</text>
<text x="236.2" y="277.8">GND</text>
<text x="405.2" y="277.8">+3.3V</text>
<text x="431.8" y="287.9">GND</text>
<text x="441.9" y="287.9">GND</text>
<text x="467.3" y="287.9">GND</text>
<text x="197" y="298.1">+3.3V</text>
<text x="406.4" y="310.8">GND</text>
<text x="198.2" y="333.7">GND</text>
<text x="223.5" y="333.7">GND</text>
<text x="248.9" y="333.7">GND</text>
<text x="274.3" y="333.7">GND</text>
<text x="299.7" y="333.7">GND</text>
<text x="325.1" y="333.7">GND</text>
<text x="350.5" y="333.7">GND</text>
<text x="375.9" y="333.7">GND</text>
<text x="476.7" y="379.4">OPEN SOURCE</text>
<text x="513" y="399.7">TMC4671+TMC6100-TOSV-REF</text>
</g>
<g font-size="1.8">
<text x="241.2" y="68.5">0603</text>
<text x="152.4" y="86.3">4</text>
<text x="156.2" y="87.3">VCC</text>
<text x="165.2" y="87.3">OUT</text>
<text x="171.6" y="86.3">3</text>
<text x="122.3" y="93.9">0603</text>
<text x="152.4" y="91.4">1</text>
<text x="156.2" y="92.4">EN</text>
<text x="164.9" y="92.4">GND</text>
<text x="171.6" y="91.4">2</text>
<text x="159.2" y="100.3">MC2016</text>
<text x="131.5" y="106.6">0603</text>
<text x="186.1" y="104.1">0603</text>
<text x="207" y="104.1">0603</text>
<text x="457.1" y="233.6">0603</text>
<text x="474.9" y="233.6">0603</text>
<text x="492.6" y="233.6">0603</text>
<text x="393.6" y="243.8">7</text>
<text x="423" y="243.8">1</text>
<text x="393.6" y="248.8">5</text>
<text x="423" y="248.8">3</text>
<text x="442.2" y="246.3">0603</text>
<text x="393.6" y="253.9">2</text>
<text x="423" y="253.9">6</text>
<text x="457.5" y="256.5">0603</text>
<text x="116.3" y="266.6">0805</text>
<text x="141.7" y="266.6">0603</text>
<text x="167.1" y="266.6">0603</text>
<text x="192.5" y="266.6">0603</text>
<text x="217.9" y="266.6">0603</text>
<text x="405.6" y="269.2">VSSOP8</text>
<text x="477.8" y="266.6">0603</text>
<text x="291.8" y="274.2">QFN76</text>
<text x="426.1" y="276.8">0603</text>
<text x="448.2" y="276.8">0603</text>
<text x="473.6" y="276.8">0603</text>
<text x="400.7" y="299.6">0603</text>
<text x="204.4" y="322.5">0805</text>
<text x="229.8" y="322.5">0603</text>
<text x="255.2" y="322.5">0603</text>
<text x="280.6" y="322.5">0603</text>
<text x="306" y="322.5">0603</text>
<text x="331.4" y="322.5">0603</text>
<text x="356.8" y="322.5">0603</text>
<text x="382.2" y="322.5">0603</text>
<text x="543.3" y="381.8">Waterloohain 5, 22769 Hamburg / Germany</text>
<text x="548.7" y="379.2">Motion Control GmbH &amp; Co. KG</text>
<text x="547.6" y="386.9">Fax.: ++49 - 40 /51</text>
<text x="548.5" y="384.3">Tel.: ++49 - 40 /51</text>
<text x="565.6" y="386.9">48</text>
<text x="565.8" y="384.3">48</text>
<text x="568.2" y="386.9">06 - 60</text>
<text x="568.4" y="384.3">06 - 0</text>
<text x="460.9" y="394.9">Designed by:</text>
<text x="486.3" y="394.9">Approved by:</text>
<text x="511.7" y="394.9">Schematic title:</text>
<text x="562.5" y="394.9">Revision:</text>
<text x="460.9" y="405">Release date:</text>
<text x="511.7" y="405">Sheet title:</text>
<text x="562.5" y="405">Sheet:</text>
</g>
</svg>
